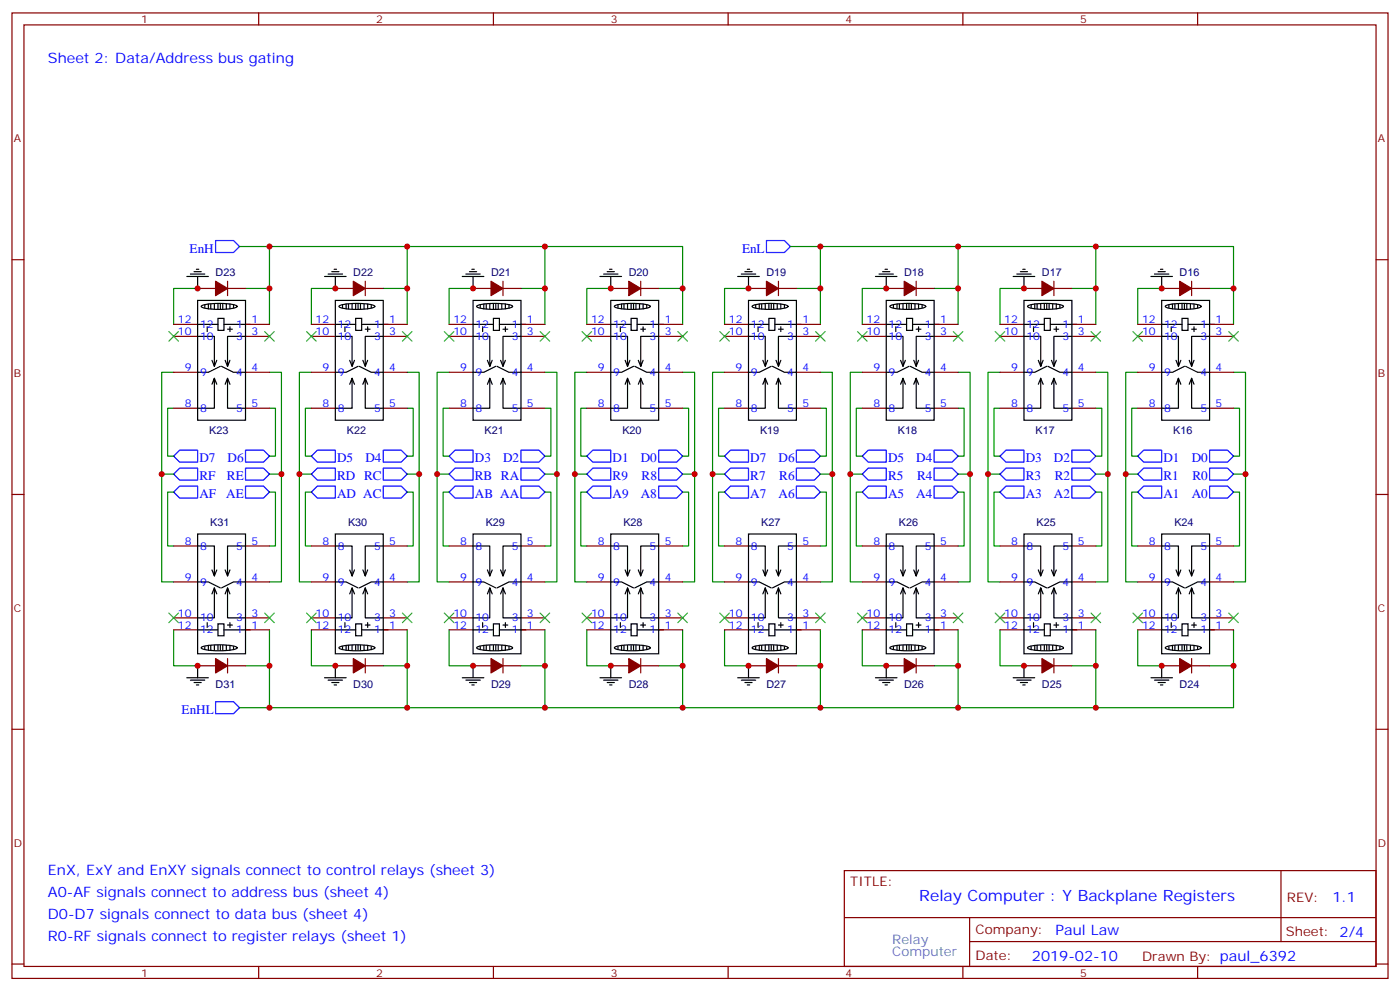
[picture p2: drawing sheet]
<svg xmlns="http://www.w3.org/2000/svg" width="412mm" height="292mm" viewBox="0 0 412 292" stroke-linecap="round" stroke-linejoin="round" font-family="sans-serif">
<g fill="none" stroke="#870000" stroke-width=".35">
<path d="M3.5 3.8h405.4v284.3h-405.4zM7.1 7.3h398.2v277.3h-398.2zM76.2 3.8v3.5M145.3 3.8v3.5M214.5 3.8v3.5M283.6 3.8v3.5M352.8 3.8v3.5M3.5 76.5h3.6M405.3 76.5h3.6M51.2 95.5h7M51.2 99.1h7M58.2 84.9h5.3"/>
<path d="M67 84.9h5.3M67 82.8v4.3M72.3 95.5h7.1M72.3 99.1h7.1M91.7 95.5h7.1M91.7 99.1h7.1M98.8 84.9h5.3M107.6 84.9h5.3M107.6 82.8v4.3M112.9 95.5h7M112.9 99.1h7M132.3 95.5h7"/>
<path d="M132.3 99.1h7M139.3 84.9h5.3M148.2 84.9h5.3M148.2 82.8v4.3M153.5 95.5h7M153.5 99.1h7M172.9 95.5h7M172.9 99.1h7M179.9 84.9h5.3M188.7 84.9h5.3M188.7 82.8v4.3M194 95.5h7.1"/>
<path d="M194 99.1h7.1M213.4 95.5h7.1M213.4 99.1h7.1M220.5 84.9h5.3M229.3 84.9h5.3M229.3 82.8v4.3M234.6 95.5h7.1M234.6 99.1h7.1M254 95.5h7.1M254 99.1h7.1M261.1 84.9h5.2M269.9 84.9h5.3"/>
<path d="M269.9 82.8v4.3M275.2 95.5h7M275.2 99.1h7M294.6 95.5h7M294.6 99.1h7M301.6 84.9h5.3M310.4 84.9h5.3M310.4 82.8v4.3M315.7 95.5h7.1M315.7 99.1h7.1M335.1 95.5h7.1M335.1 99.1h7.1"/>
<path d="M342.2 84.9h5.3M351 82.8v4.3M351 84.9h5.3M356.3 95.5h7.1M356.3 99.1h7.1M51.2 109.6h7M72.3 109.6h7.1M91.7 109.6h7.1M112.9 109.6h7M132.3 109.6h7M153.5 109.6h7M172.9 109.6h7"/>
<path d="M194 109.6h7.1M213.4 109.6h7.1M234.6 109.6h7.1M254 109.6h7.1M275.2 109.6h7M294.6 109.6h7M315.7 109.6h7.1M335.1 109.6h7.1M356.3 109.6h7.1M51.2 120.2h7M72.3 120.2h7.1M91.7 120.2h7.1"/>
<path d="M112.9 120.2h7M132.3 120.2h7M153.5 120.2h7M172.9 120.2h7M194 120.2h7.1M213.4 120.2h7.1M234.6 120.2h7.1M254 120.2h7.1M275.2 120.2h7M294.6 120.2h7M315.7 120.2h7.1M335.1 120.2h7.1"/>
<path d="M356.3 120.2h7.1M3.5 145.6h3.6M405.3 145.6h3.6M51.2 171.4h7M51.2 160.8h7M72.3 171.4h7.1M72.3 160.8h7.1M91.7 171.4h7.1M91.7 160.8h7.1M112.9 171.4h7M112.9 160.8h7M132.3 171.4h7"/>
<path d="M132.3 160.8h7M153.5 171.4h7M153.5 160.8h7M172.9 171.4h7M172.9 160.8h7M194 171.4h7.1M194 160.8h7.1M213.4 171.4h7.1M213.4 160.8h7.1M234.6 171.4h7.1M234.6 160.8h7.1M254 171.4h7.1"/>
<path d="M254 160.8h7.1M275.2 171.4h7M275.2 160.8h7M294.6 171.4h7M294.6 160.8h7M315.7 171.4h7.1M315.7 160.8h7.1M335.1 171.4h7.1M335.1 160.8h7.1M356.3 171.4h7.1M356.3 160.8h7.1M51.2 185.5h7"/>
<path d="M51.2 182h7M58.2 196.1h5.3M67 194v4.2M67 196.1h5.3M72.3 185.5h7.1M72.3 182h7.1M91.7 185.5h7.1M91.7 182h7.1M98.8 196.1h5.3M107.6 194v4.2M107.6 196.1h5.3M112.9 185.5h7"/>
<path d="M112.9 182h7M132.3 185.5h7M132.3 182h7M139.3 196.1h5.3M148.2 194v4.2M148.2 196.1h5.3M153.5 185.5h7M153.5 182h7M172.9 185.5h7M172.9 182h7M179.9 196.1h5.3M188.7 194v4.2"/>
<path d="M188.7 196.1h5.3M194 185.5h7.1M194 182h7.1M213.4 185.5h7.1M213.4 182h7.1M220.5 196.1h5.3M229.3 194v4.2M229.3 196.1h5.3M234.6 185.5h7.1M234.6 182h7.1M254 185.5h7.1M254 182h7.1"/>
<path d="M261.1 196.1h5.2M269.9 194v4.2M269.9 196.1h5.3M275.2 185.5h7M275.2 182h7M294.6 185.5h7M294.6 182h7M301.6 196.1h5.3M310.4 194v4.2M310.4 196.1h5.3M315.7 185.5h7.1M315.7 182h7.1"/>
<path d="M335.1 185.5h7.1M335.1 182h7.1M342.2 196.1h5.3M351 194v4.2M351 196.1h5.3M356.3 185.5h7.1M356.3 182h7.1M3.5 214.8h3.6M405.3 214.8h3.6M248.7 256.4h156.6v28.2h-156.6zM377.3 256.4v20.9M248.7 270.2h156.5"/>
<path d="M285.6 277.3h119.6M285.6 270.2v14.2M3.5 283.9h3.6M76.2 284.6v3.5M145.3 284.6v3.5M214.5 284.6v3.5M283.6 284.6v3.5M352.8 284.6v3.5M405.3 283.9h3.6"/>
</g>
<g fill="none" stroke="#008700" stroke-width=".35">
<path d="M70.6 72.6h8.8v12.3M79.4 72.6h40.5v12.3M119.9 72.6h40.6v12.3M160.5 72.6h40.6v12.3M232.8 72.6h8.9M282.2 72.6h40.6v12.3M322.8 72.6h40.6v12.3M58.2 84.9h-7v10.6M72.3 84.9h7.1v10.6M98.8 84.9h-7.1v10.6M112.9 84.9h7v10.6M139.3 84.9h-7v10.6"/>
<path d="M153.5 84.9h7v10.6M179.9 84.9h-7v10.6M194 84.9h7.1v10.6M220.5 84.9h-7.1v10.6M234.6 84.9h7.1v10.6M241.7 84.9v-12.3h40.5v12.3M261.1 84.9h-7.1v10.6M275.2 84.9h7v10.6M301.6 84.9h-7v10.6M315.7 84.9h7.1v10.6M342.2 84.9h-7.1v10.6M356.3 84.9h7.1v10.6"/>
<path d="M51.2 109.6h-3.6v30h3.6M79.4 109.6h3.5v30h-3.5M91.7 109.6h-3.5v30h3.5M119.9 109.6h3.6v30h-3.6M132.3 109.6h-3.5v30h3.5M160.5 109.6h3.5v30h-3.5M172.9 109.6h-3.6v30h3.6M201.1 109.6h3.5v30h-3.5M213.4 109.6h-3.5v30h3.5M241.7 109.6h3.5v30h-3.5M254 109.6h-3.5v30h3.5M282.2 109.6h3.6v30h-3.6"/>
<path d="M294.6 109.6h-3.6v30h3.6M322.8 109.6h3.5v30h-3.5M335.1 109.6h-3.5v30h3.5M363.4 109.6h3.5v30h-3.5M47.6 139.6v31.8h3.6M51.2 120.2h-1.8v14.1h1.8M79.4 120.2h1.7v14.1h-1.7M82.9 139.6v31.8h-3.5M88.2 139.6v31.8h3.5M91.7 120.2h-1.7v14.1h1.7M119.9 120.2h1.8v14.1h-1.8M123.5 139.6v31.8h-3.6"/>
<path d="M128.8 139.6v31.8h3.5M132.3 120.2h-1.8v14.1h1.8M160.5 120.2h1.8v14.1h-1.8M164 139.6v31.8h-3.5M169.3 139.6v31.8h3.6M172.9 120.2h-1.8v14.1h1.8M201.1 120.2h1.7v14.1h-1.7M204.6 139.6v31.8h-3.5M209.9 139.6v31.8h3.5M213.4 120.2h-1.7v14.1h1.7M241.7 120.2h1.7v14.1h-1.7M245.2 139.6v31.8h-3.5"/>
<path d="M250.5 139.6v31.8h3.5M254 120.2h-1.8v14.1h1.8M282.2 120.2h1.8v14.1h-1.8M285.8 139.6v31.8h-3.6M291 139.6v31.8h3.6M294.6 120.2h-1.8v14.1h1.8M322.8 120.2h1.8v14.1h-1.8M326.3 139.6v31.8h-3.5M331.6 139.6v31.8h3.5M335.1 120.2h-1.7v14.1h1.7M363.4 120.2h1.7v14.1h-1.7M366.9 139.6v31.8h-3.5"/>
<path d="M51.2 144.9h-1.8v15.9h1.8M79.4 144.9h1.7v15.9h-1.7M91.7 144.9h-1.7v15.9h1.7M119.9 144.9h1.8v15.9h-1.8M132.3 144.9h-1.8v15.9h1.8M160.5 144.9h1.8v15.9h-1.8M172.9 144.9h-1.8v15.9h1.8M201.1 144.9h1.7v15.9h-1.7M213.4 144.9h-1.7v15.9h1.7M241.7 144.9h1.7v15.9h-1.7M254 144.9h-1.8v15.9h1.8M282.2 144.9h1.8v15.9h-1.8"/>
<path d="M294.6 144.9h-1.8v15.9h1.8M322.8 144.9h1.8v15.9h-1.8M335.1 144.9h-1.7v15.9h1.7M363.4 144.9h1.7v15.9h-1.7M51.2 185.5v10.6h7M79.4 185.5v10.6h-7.1M79.4 196.1v12.3M91.7 185.5v10.6h7.1M119.9 185.5v10.6h-7M119.9 196.1v12.3M132.3 185.5v10.6h7M160.5 185.5v10.6h-7"/>
<path d="M160.5 196.1v12.3M172.9 185.5v10.6h7M201.1 185.5v10.6h-7.1M201.1 196.1v12.3M213.4 185.5v10.6h7.1M241.7 185.5v10.6h-7.1M241.7 196.1v12.3M254 185.5v10.6h7.1M282.2 185.5v10.6h-7M282.2 196.1v12.3M294.6 185.5v10.6h7M322.8 185.5v10.6h-7.1"/>
<path d="M322.8 196.1v12.3M335.1 185.5v10.6h7.1M363.4 185.5v10.6h-7.1M363.4 196.1v12.3h-292.8"/>
</g>
<g fill="none" stroke="#000" stroke-width=".35">
<path d="M57.9 79.3h.7M98.4 79.3h.7M139 79.3h.7M179.6 79.3h.7M220.1 79.3h.7M260.7 79.3h.7M301.3 79.3h.7M341.8 79.3h.7M55 81.4h6.4M56.1 80.7h4.2M57.1 80h2.2M58.2 88.5h14.1v35.3h-14.1z"/>
<path d="M58.2 99.1h4.9v8.8l.8-1.8M58.2 81.4v3.5M58.2 95.5h6M59.4 90.1a19.4 19.4 0 0 1 10.3 0l.1 .1a8.7 8.7 0 0 1-5.2 .9 8.7 8.7 0 0 1-5.3-.9zM60.3 89.9v.7M61 96.2v1.4M61.4 89.5v1.4M62.1 89.5v1.4M63.1 89.5v1.4M64.2 93.8h1.8v3.5h-1.8zM64.2 89.5v1.4M64.9 89.5v1.4"/>
<path d="M65.6 89.5v1.4M66 95.5h7.7M66.7 89.5v1.4M67 96.9h1.4M67.7 89.5v1.4M67.7 96.2v1.4M68.8 89.9v.7M72.3 99.1h-5.3v8.8l.7-1.8M95.6 81.4h6.4M96.7 80.7h4.2M97.7 80h2.1M98.8 88.5h14.1v35.3h-14.1z"/>
<path d="M98.8 99.1h4.9v8.8l.7-1.8M98.8 81.4v3.5M98.8 95.5h6M99.9 90.1a19.4 19.4 0 0 1 10.4 0l.1 .1a8.7 8.7 0 0 1-5.3 .9 8.7 8.7 0 0 1-5.3-.9zM100.9 89.9v.7M101.6 96.2v1.4M102 89.5v1.4M102.7 89.5v1.4M103.7 89.5v1.4M104.8 93.8h1.7v3.5h-1.7zM104.8 89.5v1.4M105.5 89.5v1.4"/>
<path d="M106.2 89.5v1.4M106.5 95.5h7.8M107.2 89.5v1.4M107.6 96.9h1.4M108.3 89.5v1.4M108.3 96.2v1.4M109.4 89.9v.7M112.9 99.1h-5.3v8.8l.7-1.8M136.2 81.4h6.3M137.2 80.7h4.3M138.3 80h2.1M139.3 88.5h14.2v35.3h-14.2z"/>
<path d="M139.3 99.1h5v8.8l.7-1.8M139.3 81.4v3.5M139.3 95.5h6M140.5 90.1a19.4 19.4 0 0 1 10.4 0l.1 .1a8.7 8.7 0 0 1-5.3 .9 8.7 8.7 0 0 1-5.3-.9zM141.5 89.9v.7M142.2 96.2v1.4M142.5 89.5v1.4M143.2 89.5v1.4M144.3 89.5v1.4M145.3 93.8h1.8v3.5h-1.8zM145.3 89.5v1.4M146 89.5v1.4"/>
<path d="M146.8 89.5v1.4M147.1 95.5h7.8M147.8 89.5v1.4M148.2 96.9h1.4M148.9 89.5v1.4M148.9 96.2v1.4M149.9 89.9v.7M153.5 99.1h-5.3v8.8l.7-1.8M176.7 81.4h6.4M177.8 80.7h4.2M178.9 80h2.1M179.9 88.5h14.1v35.3h-14.1z"/>
<path d="M179.9 99.1h5v8.8l.7-1.8M179.9 81.4v3.5M179.9 95.5h6M181.1 90.1a19.4 19.4 0 0 1 10.4 0l.1 .1a8.7 8.7 0 0 1-5.3 .9 8.7 8.7 0 0 1-5.3-.9zM182 89.9v.7M182.7 96.2v1.4M183.1 89.5v1.4M183.8 89.5v1.4M184.9 89.5v1.4M185.9 93.8h1.8v3.5h-1.8zM185.9 89.5v1.4M186.6 89.5v1.4"/>
<path d="M187.3 89.5v1.4M187.7 95.5h7.7M188.4 89.5v1.4M188.7 96.9h1.4M189.4 89.5v1.4M189.4 96.2v1.4M190.5 89.9v.7M194 99.1h-5.3v8.8l.7-1.8M217.3 81.4h6.4M218.4 80.7h4.2M219.4 80h2.1M220.5 88.5h14.1v35.3h-14.1z"/>
<path d="M220.5 99.1h4.9v8.8l.7-1.8M220.5 81.4v3.5M220.5 95.5h6M221.7 90.1a19.4 19.4 0 0 1 10.3 0l.1 .1a8.7 8.7 0 0 1-5.3 .9 8.7 8.7 0 0 1-5.3-.9zM222.6 89.9v.7M223.3 96.2v1.4M223.7 89.5v1.4M224.4 89.5v1.4M225.4 89.5v1.4M226.5 93.8h1.7v3.5h-1.7zM226.5 89.5v1.4M227.2 89.5v1.4"/>
<path d="M227.9 89.5v1.4M228.2 95.5h7.8M229 89.5v1.4M229.3 96.9h1.4M230 89.5v1.4M230 96.2v1.4M231.1 89.9v.7M234.6 99.1h-5.3v8.8l.7-1.8M257.9 81.4h6.3M258.9 80.7h4.3M260 80h2.1M261.1 88.5h14.1v35.3h-14.1z"/>
<path d="M261.1 99.1h4.9v8.8l.7-1.8M261.1 81.4v3.5M261.1 95.5h6M262.2 90.1a19.4 19.4 0 0 1 10.4 0l.1 .1a8.7 8.7 0 0 1-5.3 .9 8.7 8.7 0 0 1-5.3-.9zM263.2 89.9v.7M263.9 96.2v1.4M264.2 89.5v1.4M264.9 89.5v1.4M266 89.5v1.4M267.1 93.8h1.7v3.5h-1.7zM267.1 89.5v1.4M267.8 89.5v1.4"/>
<path d="M268.5 89.5v1.4M268.8 95.5h7.8M269.5 89.5v1.4M269.9 96.9h1.4M270.6 89.5v1.4M270.6 96.2v1.4M271.6 89.9v.7M275.2 99.1h-5.3v8.8l.7-1.8M298.4 81.4h6.4M299.5 80.7h4.2M300.6 80h2.1M301.6 88.5h14.1v35.3h-14.1z"/>
<path d="M301.6 99.1h5v8.8l.7-1.8M301.6 81.4v3.5M301.6 95.5h6M302.8 90.1a19.4 19.4 0 0 1 10.4 0l.1 .1a8.7 8.7 0 0 1-5.3 .9 8.7 8.7 0 0 1-5.3-.9zM303.7 89.9v.7M304.4 96.2v1.4M304.8 89.5v1.4M305.5 89.5v1.4M306.6 89.5v1.4M307.6 93.8h1.8v3.5h-1.8zM307.6 89.5v1.4M308.3 89.5v1.4"/>
<path d="M309 89.5v1.4M309.4 95.5h7.7M310.1 89.5v1.4M310.4 96.9h1.5M311.1 89.5v1.4M311.1 96.2v1.4M312.2 89.9v.7M315.7 99.1h-5.3v8.8l.7-1.8M339 81.4h6.4M340.1 80.7h4.2M341.1 80h2.2M342.2 88.5h14.1v35.3h-14.1z"/>
<path d="M342.2 99.1h4.9v8.8l.7-1.8M342.2 81.4v3.5M342.2 95.5h6M343.4 90.1a19.4 19.4 0 0 1 10.3 0l.1 .1a8.7 8.7 0 0 1-5.3 .9 8.7 8.7 0 0 1-5.2-.9zM344.3 89.9v.7M345 96.2v1.4M345.4 89.5v1.4M346.1 89.5v1.4M347.1 89.5v1.4M348.2 93.8h1.8v3.5h-1.8zM348.2 89.5v1.4M348.9 89.5v1.4"/>
<path d="M349.6 89.5v1.4M350 95.5h7.7M350.7 89.5v1.4M351 96.9h1.4M351.7 89.5v1.4M351.7 96.2v1.4M352.8 89.9v.7M356.3 99.1h-5.3v8.8l.7-1.8M62.4 113.2l.7-1.8v8.8h-4.9M62.4 106.1l.7 1.8M63.1 111.4l.8 1.8M64.9 107.9l-3.5 1.7h-3.2"/>
<path d="M65.3 107.9l3.5 1.7h3.5M66.3 113.2l.7-1.8v8.8h5.3M66.3 106.1l.7 1.8M67 111.4l.7 1.8M103 113.2l.7-1.8v8.8h-4.9M103 106.1l.7 1.8M103.7 111.4l.7 1.8M105.5 107.9l-3.5 1.7h-3.2M105.8 107.9l3.6 1.7h3.5M106.9 113.2l.7-1.8v8.8h5.3M106.9 106.1l.7 1.8M107.6 111.4l.7 1.8"/>
<path d="M143.6 113.2l.7-1.8v8.8h-5M143.6 106.1l.7 1.8M144.3 111.4l.7 1.8M146 107.9l-3.5 1.7h-3.2M146.4 107.9l3.5 1.7h3.6M147.5 113.2l.7-1.8v8.8h5.3M147.5 106.1l.7 1.8M148.2 111.4l.7 1.8M184.1 113.2l.8-1.8v8.8h-5M184.1 106.1l.8 1.8M184.9 111.4l.7 1.8M186.6 107.9l-3.5 1.7h-3.2"/>
<path d="M187 107.9l3.5 1.7h3.5M188 113.2l.7-1.8v8.8h5.3M188 106.1l.7 1.8M188.7 111.4l.7 1.8M224.7 113.2l.7-1.8v8.8h-4.9M224.7 106.1l.7 1.8M225.4 111.4l.7 1.8M227.2 107.9l-3.5 1.7h-3.2M227.5 107.9l3.6 1.7h3.5M228.6 113.2l.7-1.8v8.8h5.3M228.6 106.1l.7 1.8M229.3 111.4l.7 1.8"/>
<path d="M265.3 113.2l.7-1.8v8.8h-4.9M265.3 106.1l.7 1.8M266 111.4l.7 1.8M267.8 107.9l-3.6 1.7h-3.1M268.1 107.9l3.5 1.7h3.6M269.2 113.2l.7-1.8v8.8h5.3M269.2 106.1l.7 1.8M269.9 111.4l.7 1.8M305.9 113.2l.7-1.8v8.8h-5M305.9 106.1l.7 1.8M306.6 111.4l.7 1.8M308.3 107.9l-3.5 1.7h-3.2"/>
<path d="M308.7 107.9l3.5 1.7h3.5M309.7 113.2l.7-1.8v8.8h5.3M309.7 106.1l.7 1.8M310.4 111.4l.7 1.8M346.4 113.2l.7-1.8v8.8h-4.9M346.4 106.1l.7 1.8M347.1 111.4l.7 1.8M348.9 107.9l-3.5 1.7h-3.2M349.2 107.9l3.6 1.7h3.5M350.3 113.2l.7-1.8v8.8h5.3M350.3 106.1l.7 1.8M351 111.4l.7 1.8"/>
<path d="M58.2 157.3h14.1v35.2h-14.1zM98.8 157.3h14.1v35.2h-14.1zM139.3 157.3h14.2v35.2h-14.2zM179.9 157.3h14.1v35.2h-14.1zM220.5 157.3h14.1v35.2h-14.1zM261.1 157.3h14.1v35.2h-14.1zM301.6 157.3h14.1v35.2h-14.1zM342.2 157.3h14.1v35.2h-14.1zM58.2 171.4h3.2l3.5 1.7M58.2 160.8h4.9v8.8l-.7-1.7M63.1 173.1l-.7 1.8M63.9 174.9l-.8-1.8v8.9h-4.9"/>
<path d="M63.9 167.9l-.8 1.7M67 173.1l-.7 1.8M67.7 174.9l-.7-1.8v8.9h5.3M67.7 167.9l-.7 1.7M72.3 171.4h-3.5l-3.5 1.7M72.3 160.8h-5.3v8.8l-.7-1.7M98.8 171.4h3.2l3.5 1.7M98.8 160.8h4.9v8.8l-.7-1.7M103.7 173.1l-.7 1.8M104.4 174.9l-.7-1.8v8.9h-4.9M104.4 167.9l-.7 1.7M107.6 173.1l-.7 1.8"/>
<path d="M108.3 174.9l-.7-1.8v8.9h5.3M108.3 167.9l-.7 1.7M112.9 171.4h-3.5l-3.6 1.7M112.9 160.8h-5.3v8.8l-.7-1.7M139.3 171.4h3.2l3.5 1.7M139.3 160.8h5v8.8l-.7-1.7M144.3 173.1l-.7 1.8M145 174.9l-.7-1.8v8.9h-5M145 167.9l-.7 1.7M148.2 173.1l-.7 1.8M148.9 174.9l-.7-1.8v8.9h5.3M148.9 167.9l-.7 1.7"/>
<path d="M153.5 171.4h-3.6l-3.5 1.7M153.5 160.8h-5.3v8.8l-.7-1.7M179.9 171.4h3.2l3.5 1.7M179.9 160.8h5v8.8l-.8-1.7M184.9 173.1l-.8 1.8M185.6 174.9l-.7-1.8v8.9h-5M185.6 167.9l-.7 1.7M188.7 173.1l-.7 1.8M189.4 174.9l-.7-1.8v8.9h5.3M189.4 167.9l-.7 1.7M194 171.4h-3.5l-3.5 1.7M194 160.8h-5.3v8.8l-.7-1.7"/>
<path d="M220.5 171.4h3.2l3.5 1.7M220.5 160.8h4.9v8.8l-.7-1.7M225.4 173.1l-.7 1.8M226.1 174.9l-.7-1.8v8.9h-4.9M226.1 167.9l-.7 1.7M229.3 173.1l-.7 1.8M230 174.9l-.7-1.8v8.9h5.3M230 167.9l-.7 1.7M234.6 171.4h-3.5l-3.6 1.7M234.6 160.8h-5.3v8.8l-.7-1.7M261.1 171.4h3.1l3.6 1.7M261.1 160.8h4.9v8.8l-.7-1.7"/>
<path d="M266 173.1l-.7 1.8M266.7 174.9l-.7-1.8v8.9h-4.9M266.7 167.9l-.7 1.7M269.9 173.1l-.7 1.8M270.6 174.9l-.7-1.8v8.9h5.3M270.6 167.9l-.7 1.7M275.2 171.4h-3.6l-3.5 1.7M275.2 160.8h-5.3v8.8l-.7-1.7M301.6 171.4h3.2l3.5 1.7M301.6 160.8h5v8.8l-.7-1.7M306.6 173.1l-.7 1.8M307.3 174.9l-.7-1.8v8.9h-5"/>
<path d="M307.3 167.9l-.7 1.7M310.4 173.1l-.7 1.8M311.1 174.9l-.7-1.8v8.9h5.3M311.1 167.9l-.7 1.7M315.7 171.4h-3.5l-3.5 1.7M315.7 160.8h-5.3v8.8l-.7-1.7M342.2 171.4h3.2l3.5 1.7M342.2 160.8h4.9v8.8l-.7-1.7M347.1 173.1l-.7 1.8M347.8 174.9l-.7-1.8v8.9h-4.9M347.8 167.9l-.7 1.7M351 173.1l-.7 1.8"/>
<path d="M351.7 174.9l-.7-1.8v8.9h5.3M351.7 167.9l-.7 1.7M356.3 171.4h-3.5l-3.6 1.7M356.3 160.8h-5.3v8.8l-.7-1.7M55 199.6h6.4M58.2 196.1v3.5M58.2 185.5h6M59.4 190.6a19.4 19.4 0 0 1 10.3 0l.1 .2a8.7 8.7 0 0 1-5.2 .9 8.7 8.7 0 0 1-5.3-.9zM60.3 190.4v.7M61 183.4v1.4M61.4 190.1v1.4M62.1 190.1v1.4"/>
<path d="M63.1 190.1v1.4M64.2 183.7h1.8v3.6h-1.8zM64.2 190.1v1.4M64.9 190.1v1.4M65.6 190.1v1.4M66 185.5h7.7M66.7 190.1v1.4M67 184.1h1.4M67.7 183.4v1.4M67.7 190.1v1.4M68.8 190.4v.7M95.6 199.6h6.4"/>
<path d="M98.8 196.1v3.5M98.8 185.5h6M99.9 190.6a19.4 19.4 0 0 1 10.4 0l.1 .2a8.7 8.7 0 0 1-5.3 .9 8.7 8.7 0 0 1-5.3-.9zM100.9 190.4v.7M101.6 183.4v1.4M102 190.1v1.4M102.7 190.1v1.4M103.7 190.1v1.4M104.8 183.7h1.7v3.6h-1.7zM104.8 190.1v1.4M105.5 190.1v1.4M106.2 190.1v1.4"/>
<path d="M106.5 185.5h7.8M107.2 190.1v1.4M107.6 184.1h1.4M108.3 183.4v1.4M108.3 190.1v1.4M109.4 190.4v.7M136.2 199.6h6.3M139.3 196.1v3.5M139.3 185.5h6M140.5 190.6a19.4 19.4 0 0 1 10.4 0l.1 .2a8.7 8.7 0 0 1-5.3 .9 8.7 8.7 0 0 1-5.3-.9zM141.5 190.4v.7M142.2 183.4v1.4"/>
<path d="M142.5 190.1v1.4M143.2 190.1v1.4M144.3 190.1v1.4M145.3 183.7h1.8v3.6h-1.8zM145.3 190.1v1.4M146 190.1v1.4M146.8 190.1v1.4M147.1 185.5h7.8M147.8 190.1v1.4M148.2 184.1h1.4M148.9 183.4v1.4M148.9 190.1v1.4"/>
<path d="M149.9 190.4v.7M176.7 199.6h6.4M179.9 196.1v3.5M179.9 185.5h6M181.1 190.6a19.4 19.4 0 0 1 10.4 0l.1 .2a8.7 8.7 0 0 1-5.3 .9 8.7 8.7 0 0 1-5.3-.9zM182 190.4v.7M182.7 183.4v1.4M183.1 190.1v1.4M183.8 190.1v1.4M184.9 190.1v1.4M185.9 183.7h1.8v3.6h-1.8zM185.9 190.1v1.4"/>
<path d="M186.6 190.1v1.4M187.3 190.1v1.4M187.7 185.5h7.7M188.4 190.1v1.4M188.7 184.1h1.4M189.4 183.4v1.4M189.4 190.1v1.4M190.5 190.4v.7M217.3 199.6h6.4M220.5 196.1v3.5M220.5 185.5h6M221.7 190.6a19.4 19.4 0 0 1 10.3 0l.1 .2a8.7 8.7 0 0 1-5.3 .9 8.7 8.7 0 0 1-5.3-.9z"/>
<path d="M222.6 190.4v.7M223.3 183.4v1.4M223.7 190.1v1.4M224.4 190.1v1.4M225.4 190.1v1.4M226.5 183.7h1.7v3.6h-1.7zM226.5 190.1v1.4M227.2 190.1v1.4M227.9 190.1v1.4M228.2 185.5h7.8M229 190.1v1.4M229.3 184.1h1.4"/>
<path d="M230 183.4v1.4M230 190.1v1.4M231.1 190.4v.7M257.9 199.6h6.3M261.1 196.1v3.5M261.1 185.5h6M262.2 190.6a19.4 19.4 0 0 1 10.4 0l.1 .2a8.7 8.7 0 0 1-5.3 .9 8.7 8.7 0 0 1-5.3-.9zM263.2 190.4v.7M263.9 183.4v1.4M264.2 190.1v1.4M264.9 190.1v1.4M266 190.1v1.4"/>
<path d="M267.1 183.7h1.7v3.6h-1.7zM267.1 190.1v1.4M267.8 190.1v1.4M268.5 190.1v1.4M268.8 185.5h7.8M269.5 190.1v1.4M269.9 184.1h1.4M270.6 183.4v1.4M270.6 190.1v1.4M271.6 190.4v.7M298.4 199.6h6.4M301.6 196.1v3.5"/>
<path d="M301.6 185.5h6M302.8 190.6a19.4 19.4 0 0 1 10.4 0l.1 .2a8.7 8.7 0 0 1-5.3 .9 8.7 8.7 0 0 1-5.3-.9zM303.7 190.4v.7M304.4 183.4v1.4M304.8 190.1v1.4M305.5 190.1v1.4M306.6 190.1v1.4M307.6 183.7h1.8v3.6h-1.8zM307.6 190.1v1.4M308.3 190.1v1.4M309 190.1v1.4M309.4 185.5h7.7"/>
<path d="M310.1 190.1v1.4M310.4 184.1h1.5M311.1 183.4v1.4M311.1 190.1v1.4M312.2 190.4v.7M339 199.6h6.4M342.2 196.1v3.5M342.2 185.5h6M343.4 190.6a19.4 19.4 0 0 1 10.3 0l.1 .2a8.7 8.7 0 0 1-5.3 .9 8.7 8.7 0 0 1-5.2-.9zM344.3 190.4v.7M345 183.4v1.4M345.4 190.1v1.4"/>
<path d="M346.1 190.1v1.4M347.1 190.1v1.4M348.2 183.7h1.8v3.6h-1.8zM348.2 190.1v1.4M348.9 190.1v1.4M349.6 190.1v1.4M350 185.5h7.7M350.7 190.1v1.4M351 184.1h1.4M351.7 183.4v1.4M351.7 190.1v1.4M352.8 190.4v.7"/>
<path d="M56.1 200.3h4.2M57.1 201h2.2M57.9 201.7h.7M96.7 200.3h4.2M97.7 201h2.1M98.4 201.7h.7M137.2 200.3h4.3M138.3 201h2.1M139 201.7h.7M177.8 200.3h4.2M178.9 201h2.1M179.6 201.7h.7"/>
<path d="M218.4 200.3h4.2M219.4 201h2.1M220.1 201.7h.7M258.9 200.3h4.3M260 201h2.1M260.7 201.7h.7M299.5 200.3h4.2M300.6 201h2.1M301.3 201.7h.7M340.1 200.3h4.2M341.1 201h2.2M341.8 201.7h.7"/>
</g>
<g fill="none" stroke="#00f" stroke-width=".35">
<path d="M63.5 70.8h5.3l1.8 1.8-1.8 1.8h-5.3zM225.8 70.8h5.3l1.7 1.8-1.7 1.8h-5.3zM52.9 137.9h5.3v3.5h-5.3l-1.7-1.8zM52.9 132.6h5.3v3.5h-5.3l-1.7-1.8zM72.3 137.9h5.3l1.8 1.7-1.8 1.8h-5.3zM72.3 132.6h5.3l1.8 1.7-1.8 1.8h-5.3zM93.5 137.9h5.3v3.5h-5.3l-1.8-1.8zM93.5 132.6h5.3v3.5h-5.3l-1.8-1.8zM112.9 137.9h5.3l1.7 1.7-1.7 1.8h-5.3zM112.9 132.6h5.3l1.7 1.7-1.7 1.8h-5.3zM134.1 137.9h5.2v3.5h-5.2l-1.8-1.8zM134.1 132.6h5.2v3.5h-5.2l-1.8-1.8z"/>
<path d="M153.5 137.9h5.2l1.8 1.7-1.8 1.8h-5.2zM153.5 132.6h5.2l1.8 1.7-1.8 1.8h-5.2zM174.6 137.9h5.3v3.5h-5.3l-1.7-1.8zM174.6 132.6h5.3v3.5h-5.3l-1.7-1.8zM194 137.9h5.3l1.8 1.7-1.8 1.8h-5.3zM194 132.6h5.3l1.8 1.7-1.8 1.8h-5.3zM215.2 137.9h5.3v3.5h-5.3l-1.8-1.8zM215.2 132.6h5.3v3.5h-5.3l-1.8-1.8zM234.6 137.9h5.3l1.8 1.7-1.8 1.8h-5.3zM234.6 132.6h5.3l1.8 1.7-1.8 1.8h-5.3zM255.8 137.9h5.3v3.5h-5.3l-1.8-1.8zM255.8 132.6h5.3v3.5h-5.3l-1.8-1.8z"/>
<path d="M275.2 137.9h5.3l1.7 1.7-1.7 1.8h-5.3zM275.2 132.6h5.3l1.7 1.7-1.7 1.8h-5.3zM294.6 139.6l1.7-1.7h5.3v3.5h-5.3zM294.6 134.3l1.7-1.7h5.3v3.5h-5.3zM315.7 137.9h5.3l1.8 1.7-1.8 1.8h-5.3zM315.7 132.6h5.3l1.8 1.7-1.8 1.8h-5.3zM335.1 139.6l1.8-1.7h5.3v3.5h-5.3zM335.1 134.3l1.8-1.7h5.3v3.5h-5.3zM356.3 137.9h5.3l1.8 1.7-1.8 1.8h-5.3zM356.3 132.6h5.3l1.8 1.7-1.8 1.8h-5.3zM52.9 143.2h5.3v3.5h-5.3l-1.7-1.8zM72.3 143.2h5.3l1.8 1.7-1.8 1.8h-5.3z"/>
<path d="M93.5 143.2h5.3v3.5h-5.3l-1.8-1.8zM112.9 143.2h5.3l1.7 1.7-1.7 1.8h-5.3zM134.1 143.2h5.2v3.5h-5.2l-1.8-1.8zM153.5 143.2h5.2l1.8 1.7-1.8 1.8h-5.2zM174.6 143.2h5.3v3.5h-5.3l-1.7-1.8zM194 143.2h5.3l1.8 1.7-1.8 1.8h-5.3zM215.2 143.2h5.3v3.5h-5.3l-1.8-1.8zM234.6 143.2h5.3l1.8 1.7-1.8 1.8h-5.3zM255.8 143.2h5.3v3.5h-5.3l-1.8-1.8zM275.2 143.2h5.3l1.7 1.7-1.7 1.8h-5.3zM296.3 143.2h5.3v3.5h-5.3l-1.7-1.8zM315.7 143.2h5.3l1.8 1.7-1.8 1.8h-5.3z"/>
<path d="M336.9 143.2h5.3v3.5h-5.3l-1.8-1.8zM356.3 143.2h5.3l1.8 1.7-1.8 1.8h-5.3zM63.5 206.7h5.3l1.8 1.7-1.8 1.8h-5.3z"/>
</g>
<g fill="#870000" stroke="#870000" stroke-width=".35">
<path d="M347.5 82.8l3.5 2.1-3.5 2.2z"/>
<path d="M306.9 82.8l3.5 2.1-3.5 2.2z"/>
<path d="M266.3 82.8l3.6 2.1-3.6 2.2z"/>
<path d="M225.8 82.8l3.5 2.1-3.5 2.2z"/>
<path d="M185.2 82.8l3.5 2.1-3.5 2.2z"/>
<path d="M144.6 82.8l3.6 2.1-3.6 2.2z"/>
<path d="M104.1 82.8l3.5 2.1-3.5 2.2z"/>
<path d="M63.5 82.8l3.5 2.1-3.5 2.2z"/>
<path d="M347.5 194l3.5 2.1-3.5 2.1z"/>
<path d="M306.9 194l3.5 2.1-3.5 2.1z"/>
<path d="M266.3 194l3.6 2.1-3.6 2.1z"/>
<path d="M225.8 194l3.5 2.1-3.5 2.1z"/>
<path d="M185.2 194l3.5 2.1-3.5 2.1z"/>
<path d="M144.6 194l3.6 2.1-3.6 2.1z"/>
<path d="M104.1 194l3.5 2.1-3.5 2.1z"/>
<path d="M63.5 194l3.5 2.1-3.5 2.1z"/>
</g>
<g fill="none" stroke="#3c3" stroke-width=".35">
<path d="M49.7 97.6l2.9 2.9M52.6 97.6l-2.9 2.9M78 97.6l2.8 2.9M80.8 97.6l-2.8 2.9M90.3 97.6l2.8 2.9M93.1 97.6l-2.8 2.9M118.5 97.6l2.9 2.9M121.4 97.6l-2.9 2.9M130.9 97.6l2.8 2.9M133.7 97.6l-2.8 2.9M159.1 97.6l2.8 2.9M161.9 97.6l-2.8 2.9"/>
<path d="M171.4 97.6l2.9 2.9M174.3 97.6l-2.9 2.9M199.7 97.6l2.8 2.9M202.5 97.6l-2.8 2.9M212 97.6l2.8 2.9M214.8 97.6l-2.8 2.9M240.2 97.6l2.9 2.9M243.1 97.6l-2.9 2.9M252.6 97.6l2.8 2.9M255.4 97.6l-2.8 2.9M280.8 97.6l2.8 2.9M283.6 97.6l-2.8 2.9"/>
<path d="M293.2 97.6l2.8 2.9M296 97.6l-2.8 2.9M321.4 97.6l2.8 2.9M324.2 97.6l-2.8 2.9M333.7 97.6l2.8 2.9M336.5 97.6l-2.8 2.9M361.9 97.6l2.9 2.9M364.8 97.6l-2.9 2.9M49.7 180.6l2.9 2.8M52.6 180.6l-2.9 2.8M78 180.6l2.8 2.8M80.8 180.6l-2.8 2.8"/>
<path d="M90.3 180.6l2.8 2.8M93.1 180.6l-2.8 2.8M118.5 180.6l2.9 2.8M121.4 180.6l-2.9 2.8M130.9 180.6l2.8 2.8M133.7 180.6l-2.8 2.8M159.1 180.6l2.8 2.8M161.9 180.6l-2.8 2.8M171.4 180.6l2.9 2.8M174.3 180.6l-2.9 2.8M199.7 180.6l2.8 2.8M202.5 180.6l-2.8 2.8"/>
<path d="M212 180.6l2.8 2.8M214.8 180.6l-2.8 2.8M240.2 180.6l2.9 2.8M243.1 180.6l-2.9 2.8M252.6 180.6l2.8 2.8M255.4 180.6l-2.8 2.8M280.8 180.6l2.8 2.8M283.6 180.6l-2.8 2.8M293.2 180.6l2.8 2.8M296 180.6l-2.8 2.8M321.4 180.6l2.8 2.8M324.2 180.6l-2.8 2.8"/>
<path d="M333.7 180.6l2.8 2.8M336.5 180.6l-2.8 2.8M361.9 180.6l2.9 2.8M364.8 180.6l-2.9 2.8"/>
</g>
<g fill="#c00">
<circle cx="119.9" cy="196.1" r=".88"/>
<circle cx="119.9" cy="208.4" r=".88"/>
<circle cx="201.1" cy="196.1" r=".88"/>
<circle cx="201.1" cy="208.4" r=".88"/>
<circle cx="282.2" cy="196.1" r=".88"/>
<circle cx="282.2" cy="208.4" r=".88"/>
<circle cx="363.4" cy="196.1" r=".88"/>
<circle cx="201.1" cy="84.9" r=".88"/>
<circle cx="160.5" cy="72.6" r=".88"/>
<circle cx="119.9" cy="84.9" r=".88"/>
<circle cx="79.4" cy="72.6" r=".88"/>
<circle cx="322.8" cy="84.9" r=".88"/>
<circle cx="282.2" cy="72.6" r=".88"/>
<circle cx="98.8" cy="196.1" r=".88"/>
<circle cx="123.5" cy="139.6" r=".88"/>
<circle cx="88.2" cy="139.6" r=".88"/>
<circle cx="179.9" cy="196.1" r=".88"/>
<circle cx="204.6" cy="139.6" r=".88"/>
<circle cx="169.3" cy="139.6" r=".88"/>
<circle cx="261.1" cy="196.1" r=".88"/>
<circle cx="285.8" cy="139.6" r=".88"/>
<circle cx="250.5" cy="139.6" r=".88"/>
<circle cx="366.9" cy="139.6" r=".88"/>
<circle cx="58.2" cy="84.9" r=".88"/>
<circle cx="139.3" cy="84.9" r=".88"/>
<circle cx="220.5" cy="84.9" r=".88"/>
<circle cx="301.6" cy="84.9" r=".88"/>
<circle cx="342.2" cy="84.9" r=".88"/>
<circle cx="261.1" cy="84.9" r=".88"/>
<circle cx="179.9" cy="84.9" r=".88"/>
<circle cx="98.8" cy="84.9" r=".88"/>
<circle cx="331.6" cy="139.6" r=".88"/>
<circle cx="342.2" cy="196.1" r=".88"/>
<circle cx="291" cy="139.6" r=".88"/>
<circle cx="326.3" cy="139.6" r=".88"/>
<circle cx="301.6" cy="196.1" r=".88"/>
<circle cx="209.9" cy="139.6" r=".88"/>
<circle cx="245.2" cy="139.6" r=".88"/>
<circle cx="220.5" cy="196.1" r=".88"/>
<circle cx="128.8" cy="139.6" r=".88"/>
<circle cx="164" cy="139.6" r=".88"/>
<circle cx="139.3" cy="196.1" r=".88"/>
<circle cx="47.6" cy="139.6" r=".88"/>
<circle cx="82.9" cy="139.6" r=".88"/>
<circle cx="58.2" cy="196.1" r=".88"/>
<circle cx="241.7" cy="84.9" r=".88"/>
<circle cx="282.2" cy="84.9" r=".88"/>
<circle cx="322.8" cy="72.6" r=".88"/>
<circle cx="363.4" cy="84.9" r=".88"/>
<circle cx="241.7" cy="72.6" r=".88"/>
<circle cx="79.4" cy="84.9" r=".88"/>
<circle cx="119.9" cy="72.6" r=".88"/>
<circle cx="160.5" cy="84.9" r=".88"/>
<circle cx="322.8" cy="208.4" r=".88"/>
<circle cx="322.8" cy="196.1" r=".88"/>
<circle cx="241.7" cy="208.4" r=".88"/>
<circle cx="241.7" cy="196.1" r=".88"/>
<circle cx="160.5" cy="208.4" r=".88"/>
<circle cx="160.5" cy="196.1" r=".88"/>
<circle cx="79.4" cy="208.4" r=".88"/>
<circle cx="79.4" cy="196.1" r=".88"/>
</g>
<text font-size="4.6" fill="#00f" x="270.8" y="265.4">Relay Computer : Y Backplane Registers</text>
<g font-size="4.2" fill="#00f">
<text x="14.1" y="18.6">Sheet 2: Data/Address bus gating</text>
<text x="14.1" y="257.8">EnX, ExY and EnXY signals connect to control relays (sheet 3)</text>
<text x="14.1" y="264.3">A0-AF signals connect to address bus (sheet 4)</text>
<text x="392.5" y="265.7">1.1</text>
<text x="14.1" y="270.7">D0-D7 signals connect to data bus (sheet 4)</text>
<text x="310.9" y="275.2">Paul Law</text>
<text x="14.1" y="277.2">R0-RF signals connect to register relays (sheet 1)</text>
<text x="304" y="283">2019-02-10</text>
</g>
<g font-size="3.9" fill="#00f">
<text x="55.9" y="74.4">EnH</text>
<text x="218.6" y="74.4">EnL</text>
<text x="58.7" y="136.1">D7</text>
<text x="67.1" y="136.1">D6</text>
<text x="99.3" y="136.1">D5</text>
<text x="107.6" y="136.1">D4</text>
<text x="139.9" y="136.1">D3</text>
<text x="148.2" y="136.1">D2</text>
<text x="180.4" y="136.1">D1</text>
<text x="188.8" y="136.1">D0</text>
<text x="221" y="136.1">D7</text>
<text x="229.3" y="136.1">D6</text>
<text x="261.6" y="136.1">D5</text>
<text x="269.9" y="136.1">D4</text>
<text x="302.2" y="136.1">D3</text>
<text x="310.5" y="136.1">D2</text>
<text x="342.7" y="136.1">D1</text>
<text x="351" y="136.1">D0</text>
<text x="58.7" y="141.4">RF</text>
<text x="66.9" y="141.4">RE</text>
<text x="99.3" y="141.4">RD RC</text>
<text x="139.9" y="141.4">RB RA</text>
<text x="180.4" y="141.4">R9</text>
<text x="189" y="141.4">R8</text>
<text x="221" y="141.4">R7</text>
<text x="229.6" y="141.4">R6</text>
<text x="261.6" y="141.4">R5</text>
<text x="270.1" y="141.4">R4</text>
<text x="302.2" y="141.4">R3</text>
<text x="310.7" y="141.4">R2</text>
<text x="342.7" y="141.4">R1</text>
<text x="351.3" y="141.4">R0</text>
<text x="58.7" y="146.7">AF</text>
<text x="66.6" y="146.7">AE</text>
<text x="99.3" y="146.7">AD AC</text>
<text x="139.9" y="146.7">AB AA</text>
<text x="180.4" y="146.7">A9</text>
<text x="188.8" y="146.7">A8</text>
<text x="221" y="146.7">A7</text>
<text x="229.3" y="146.7">A6</text>
<text x="261.6" y="146.7">A5</text>
<text x="269.9" y="146.7">A4</text>
<text x="302.2" y="146.7">A3</text>
<text x="310.5" y="146.7">A2</text>
<text x="342.7" y="146.7">A1</text>
<text x="351" y="146.7">A0</text>
<text x="53.5" y="210.2">EnHL</text>
</g>
<g font-size="3.9" fill="#800">
<text x="250.5" y="261">TITLE:</text>
<text x="379.1" y="265.7">REV:</text>
<text x="287.4" y="275.2">Company:</text>
<text x="378.7" y="275.8">Sheet: 2/4</text>
<text x="287.4" y="282.9">Date:</text>
<text x="336.4" y="282.9">Drawn By: paul_6392</text>
</g>
<g font-size="3.9" fill="#39c">
<text x="262.8" y="277.9">Relay</text>
<text x="262.8" y="281.4">Computer</text>
</g>
<g font-size="3.2" fill="#800">
<text x="41.6" y="6.8">1</text>
<text x="110.8" y="6.8">2</text>
<text x="179.9" y="6.8">3</text>
<text x="249.1" y="6.8">4</text>
<text x="318.2" y="6.8">5</text>
<text x="4.1" y="41.9">A</text>
<text x="405.9" y="41.9">A</text>
<text x="4.1" y="111.1">B</text>
<text x="405.9" y="111.1">B</text>
<text x="4.1" y="180.2">C</text>
<text x="405.9" y="180.2">C</text>
<text x="4.1" y="249.3">D</text>
<text x="405.9" y="249.3">D</text>
<text x="41.6" y="287.6">1</text>
<text x="110.8" y="287.6">2</text>
<text x="179.9" y="287.6">3</text>
<text x="249.1" y="287.6">4</text>
<text x="318.2" y="287.6">5</text>
</g>
<g font-size="3.2" fill="#000080">
<text x="63.5" y="81.4">D23</text>
<text x="104.1" y="81.4">D22</text>
<text x="144.6" y="81.4">D21</text>
<text x="185.2" y="81.4">D20</text>
<text x="225.8" y="81.4">D19</text>
<text x="266.3" y="81.4">D18</text>
<text x="306.9" y="81.4">D17</text>
<text x="347.5" y="81.4">D16</text>
<text x="61.6" y="127.9">K23</text>
<text x="102.2" y="127.9">K22</text>
<text x="142.8" y="127.9">K21</text>
<text x="183.3" y="127.9">K20</text>
<text x="223.9" y="127.9">K19</text>
<text x="264.5" y="127.9">K18</text>
<text x="305" y="127.9">K17</text>
<text x="345.6" y="127.9">K16</text>
<text x="61.9" y="155">K31</text>
<text x="102.5" y="155">K30</text>
<text x="143.1" y="155">K29</text>
<text x="183.7" y="155">K28</text>
<text x="224.2" y="155">K27</text>
<text x="264.8" y="155">K26</text>
<text x="305.4" y="155">K25</text>
<text x="345.9" y="155">K24</text>
<text x="63.5" y="202.6">D31</text>
<text x="104.1" y="202.6">D30</text>
<text x="144.6" y="202.6">D29</text>
<text x="185.2" y="202.6">D28</text>
<text x="225.8" y="202.6">D27</text>
<text x="266.3" y="202.6">D26</text>
<text x="306.9" y="202.6">D25</text>
<text x="347.5" y="202.6">D24</text>
</g>
<g font-size="3.2" fill="#00f">
<text x="52.4" y="95.2">12</text>
<text x="74.1" y="95.2">1</text>
<text x="93" y="95.2">12</text>
<text x="114.7" y="95.2">1</text>
<text x="133.6" y="95.2">12</text>
<text x="155.2" y="95.2">1</text>
<text x="174.1" y="95.2">12</text>
<text x="195.8" y="95.2">1</text>
<text x="214.7" y="95.2">12</text>
<text x="236.4" y="95.2">1</text>
<text x="255.3" y="95.2">12</text>
<text x="276.9" y="95.2">1</text>
<text x="295.8" y="95.2">12</text>
<text x="317.5" y="95.2">1</text>
<text x="336.4" y="95.2">12</text>
<text x="358.1" y="95.2">1</text>
<text x="52.4" y="98.7">10</text>
<text x="58.9" y="96.6">12</text>
<text x="58.9" y="100.1">10</text>
<text x="69.6" y="100.1">3</text>
<text x="69.6" y="96.6">1</text>
<text x="74.1" y="98.7">3</text>
<text x="93" y="98.7">10</text>
<text x="99.5" y="96.6">12</text>
<text x="99.5" y="100.1">10</text>
<text x="110.2" y="100.1">3</text>
<text x="110.2" y="96.6">1</text>
<text x="114.7" y="98.7">3</text>
<text x="133.6" y="98.7">10</text>
<text x="140.1" y="96.6">12</text>
<text x="140.1" y="100.1">10</text>
<text x="150.7" y="100.1">3</text>
<text x="150.7" y="96.6">1</text>
<text x="155.2" y="98.7">3</text>
<text x="174.1" y="98.7">10</text>
<text x="180.6" y="96.6">12</text>
<text x="180.6" y="100.1">10</text>
<text x="191.3" y="100.1">3</text>
<text x="191.3" y="96.6">1</text>
<text x="195.8" y="98.7">3</text>
<text x="214.7" y="98.7">10</text>
<text x="221.2" y="96.6">12</text>
<text x="221.2" y="100.1">10</text>
<text x="231.9" y="100.1">3</text>
<text x="231.9" y="96.6">1</text>
<text x="236.4" y="98.7">3</text>
<text x="255.3" y="98.7">10</text>
<text x="261.8" y="96.6">12</text>
<text x="261.8" y="100.1">10</text>
<text x="272.4" y="100.1">3</text>
<text x="272.4" y="96.6">1</text>
<text x="276.9" y="98.7">3</text>
<text x="295.8" y="98.7">10</text>
<text x="302.3" y="96.6">12</text>
<text x="302.3" y="100.1">10</text>
<text x="313" y="100.1">3</text>
<text x="313" y="96.6">1</text>
<text x="317.5" y="98.7">3</text>
<text x="336.4" y="98.7">10</text>
<text x="342.9" y="96.6">12</text>
<text x="342.9" y="100.1">10</text>
<text x="353.6" y="100.1">3</text>
<text x="353.6" y="96.6">1</text>
<text x="358.1" y="98.7">3</text>
<text x="54.4" y="109.3">9</text>
<text x="58.9" y="110.7">9</text>
<text x="69.6" y="110.7">4</text>
<text x="74.1" y="109.3">4</text>
<text x="95" y="109.3">9</text>
<text x="99.5" y="110.7">9</text>
<text x="110.2" y="110.7">4</text>
<text x="114.7" y="109.3">4</text>
<text x="135.6" y="109.3">9</text>
<text x="140.1" y="110.7">9</text>
<text x="150.7" y="110.7">4</text>
<text x="155.2" y="109.3">4</text>
<text x="176.1" y="109.3">9</text>
<text x="180.6" y="110.7">9</text>
<text x="191.3" y="110.7">4</text>
<text x="195.8" y="109.3">4</text>
<text x="216.7" y="109.3">9</text>
<text x="221.2" y="110.7">9</text>
<text x="231.9" y="110.7">4</text>
<text x="236.4" y="109.3">4</text>
<text x="257.3" y="109.3">9</text>
<text x="261.8" y="110.7">9</text>
<text x="272.4" y="110.7">4</text>
<text x="276.9" y="109.3">4</text>
<text x="297.8" y="109.3">9</text>
<text x="302.3" y="110.7">9</text>
<text x="313" y="110.7">4</text>
<text x="317.5" y="109.3">4</text>
<text x="338.4" y="109.3">9</text>
<text x="342.9" y="110.7">9</text>
<text x="353.6" y="110.7">4</text>
<text x="358.1" y="109.3">4</text>
<text x="54.4" y="119.9">8</text>
<text x="74.1" y="119.9">5</text>
<text x="95" y="119.9">8</text>
<text x="114.7" y="119.9">5</text>
<text x="135.6" y="119.9">8</text>
<text x="155.2" y="119.9">5</text>
<text x="176.1" y="119.9">8</text>
<text x="195.8" y="119.9">5</text>
<text x="216.7" y="119.9">8</text>
<text x="236.4" y="119.9">5</text>
<text x="257.3" y="119.9">8</text>
<text x="276.9" y="119.9">5</text>
<text x="297.8" y="119.9">8</text>
<text x="317.5" y="119.9">5</text>
<text x="338.4" y="119.9">8</text>
<text x="358.1" y="119.9">5</text>
<text x="58.9" y="121.3">8</text>
<text x="69.6" y="121.3">5</text>
<text x="99.5" y="121.3">8</text>
<text x="110.2" y="121.3">5</text>
<text x="140.1" y="121.3">8</text>
<text x="150.7" y="121.3">5</text>
<text x="180.6" y="121.3">8</text>
<text x="191.3" y="121.3">5</text>
<text x="221.2" y="121.3">8</text>
<text x="231.9" y="121.3">5</text>
<text x="261.8" y="121.3">8</text>
<text x="272.4" y="121.3">5</text>
<text x="302.3" y="121.3">8</text>
<text x="313" y="121.3">5</text>
<text x="342.9" y="121.3">8</text>
<text x="353.6" y="121.3">5</text>
<text x="54.4" y="160.4">8</text>
<text x="58.9" y="161.9">8</text>
<text x="69.6" y="161.9">5</text>
<text x="74.1" y="160.4">5</text>
<text x="95" y="160.4">8</text>
<text x="99.5" y="161.9">8</text>
<text x="110.2" y="161.9">5</text>
<text x="114.7" y="160.4">5</text>
<text x="135.6" y="160.4">8</text>
<text x="140.1" y="161.9">8</text>
<text x="150.7" y="161.9">5</text>
<text x="155.2" y="160.4">5</text>
<text x="176.1" y="160.4">8</text>
<text x="180.6" y="161.9">8</text>
<text x="191.3" y="161.9">5</text>
<text x="195.8" y="160.4">5</text>
<text x="216.7" y="160.4">8</text>
<text x="221.2" y="161.9">8</text>
<text x="231.9" y="161.9">5</text>
<text x="236.4" y="160.4">5</text>
<text x="257.3" y="160.4">8</text>
<text x="261.8" y="161.9">8</text>
<text x="272.4" y="161.9">5</text>
<text x="276.9" y="160.4">5</text>
<text x="297.8" y="160.4">8</text>
<text x="302.3" y="161.9">8</text>
<text x="313" y="161.9">5</text>
<text x="317.5" y="160.4">5</text>
<text x="338.4" y="160.4">8</text>
<text x="342.9" y="161.9">8</text>
<text x="353.6" y="161.9">5</text>
<text x="358.1" y="160.4">5</text>
<text x="54.4" y="171">9</text>
<text x="58.9" y="172.4">9</text>
<text x="69.6" y="172.4">4</text>
<text x="74.1" y="171">4</text>
<text x="95" y="171">9</text>
<text x="99.5" y="172.4">9</text>
<text x="110.2" y="172.4">4</text>
<text x="114.7" y="171">4</text>
<text x="135.6" y="171">9</text>
<text x="140.1" y="172.4">9</text>
<text x="150.7" y="172.4">4</text>
<text x="155.2" y="171">4</text>
<text x="176.1" y="171">9</text>
<text x="180.6" y="172.4">9</text>
<text x="191.3" y="172.4">4</text>
<text x="195.8" y="171">4</text>
<text x="216.7" y="171">9</text>
<text x="221.2" y="172.4">9</text>
<text x="231.9" y="172.4">4</text>
<text x="236.4" y="171">4</text>
<text x="257.3" y="171">9</text>
<text x="261.8" y="172.4">9</text>
<text x="272.4" y="172.4">4</text>
<text x="276.9" y="171">4</text>
<text x="297.8" y="171">9</text>
<text x="302.3" y="172.4">9</text>
<text x="313" y="172.4">4</text>
<text x="317.5" y="171">4</text>
<text x="338.4" y="171">9</text>
<text x="342.9" y="172.4">9</text>
<text x="353.6" y="172.4">4</text>
<text x="358.1" y="171">4</text>
<text x="52.4" y="185.1">12</text>
<text x="52.4" y="181.6">10</text>
<text x="58.9" y="183">10</text>
<text x="69.6" y="183">3</text>
<text x="74.1" y="181.6">3</text>
<text x="74.1" y="185.1">1</text>
<text x="93" y="185.1">12</text>
<text x="93" y="181.6">10</text>
<text x="99.5" y="183">10</text>
<text x="110.2" y="183">3</text>
<text x="114.7" y="181.6">3</text>
<text x="114.7" y="185.1">1</text>
<text x="133.6" y="185.1">12</text>
<text x="133.6" y="181.6">10</text>
<text x="140.1" y="183">10</text>
<text x="150.7" y="183">3</text>
<text x="155.2" y="181.6">3</text>
<text x="155.2" y="185.1">1</text>
<text x="174.1" y="185.1">12</text>
<text x="174.1" y="181.6">10</text>
<text x="180.6" y="183">10</text>
<text x="191.3" y="183">3</text>
<text x="195.8" y="181.6">3</text>
<text x="195.8" y="185.1">1</text>
<text x="214.7" y="185.1">12</text>
<text x="214.7" y="181.6">10</text>
<text x="221.2" y="183">10</text>
<text x="231.9" y="183">3</text>
<text x="236.4" y="181.6">3</text>
<text x="236.4" y="185.1">1</text>
<text x="255.3" y="185.1">12</text>
<text x="255.3" y="181.6">10</text>
<text x="261.8" y="183">10</text>
<text x="272.4" y="183">3</text>
<text x="276.9" y="181.6">3</text>
<text x="276.9" y="185.1">1</text>
<text x="295.8" y="185.1">12</text>
<text x="295.8" y="181.6">10</text>
<text x="302.3" y="183">10</text>
<text x="313" y="183">3</text>
<text x="317.5" y="181.6">3</text>
<text x="317.5" y="185.1">1</text>
<text x="336.4" y="185.1">12</text>
<text x="336.4" y="181.6">10</text>
<text x="342.9" y="183">10</text>
<text x="353.6" y="183">3</text>
<text x="358.1" y="181.6">3</text>
<text x="358.1" y="185.1">1</text>
<text x="58.9" y="186.5">12</text>
<text x="69.6" y="186.5">1</text>
<text x="99.5" y="186.5">12</text>
<text x="110.2" y="186.5">1</text>
<text x="140.1" y="186.5">12</text>
<text x="150.7" y="186.5">1</text>
<text x="180.6" y="186.5">12</text>
<text x="191.3" y="186.5">1</text>
<text x="221.2" y="186.5">12</text>
<text x="231.9" y="186.5">1</text>
<text x="261.8" y="186.5">12</text>
<text x="272.4" y="186.5">1</text>
<text x="302.3" y="186.5">12</text>
<text x="313" y="186.5">1</text>
<text x="342.9" y="186.5">12</text>
<text x="353.6" y="186.5">1</text>
</g>
</svg>
